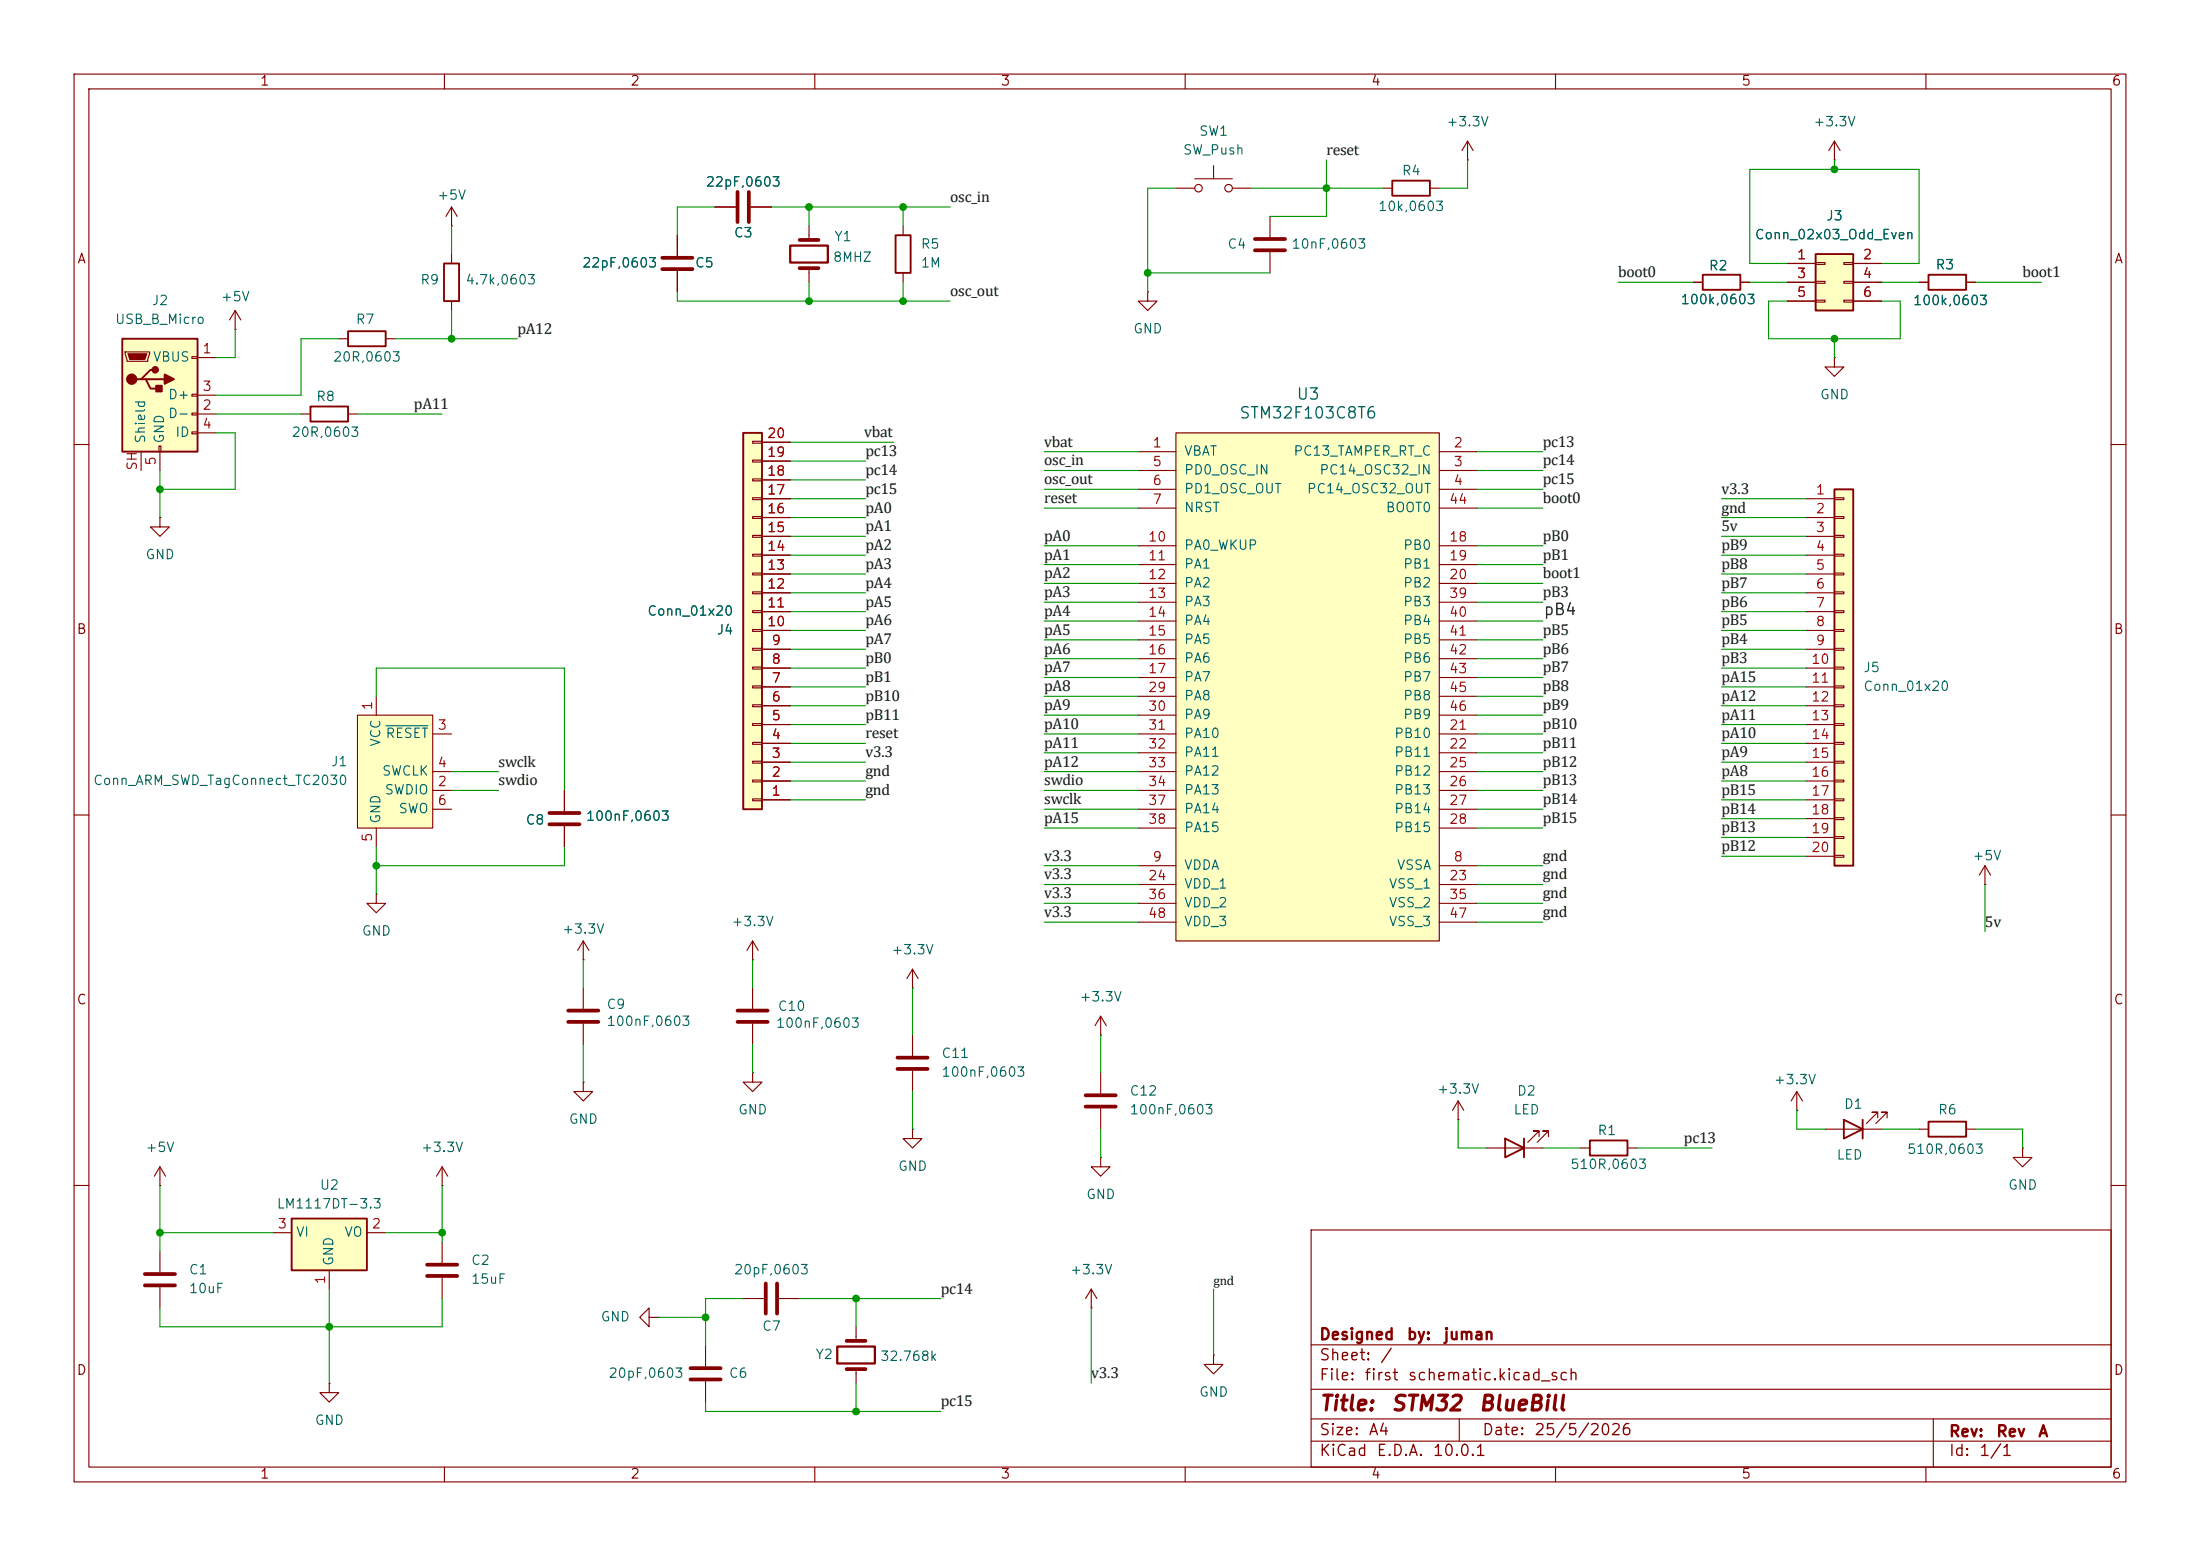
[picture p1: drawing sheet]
<svg xmlns="http://www.w3.org/2000/svg" width="297mm" height="210mm" viewBox="0 0 297 210" stroke-linecap="round" stroke-linejoin="round" font-family="sans-serif">
<g fill="none" stroke="#840000" stroke-width=".15">
<path d="M10 10h277v190h-277zM12 12h273v186h-273zM60 10v2M110 10v2M160 10v2M210 10v2M247.6 19.1l-.7 1.2M247.6 19.1l.8 1.2M247.6 19.1v2.5M260 10v2M158.7 25.4h2.6M161.3 24.1h5.1"/>
<path d="M163.8 22.4v1.7M166.4 25.4h2.5M186.7 25.4h1.3M193 25.4h1.3M247.6 21.6h.1M10 60h2M285 60h2M10 110h2M285 110h2M148.6 144.8v2.8M148.6 149.6v2.8M213.4 154.9h1.2"/>
<path d="M219.7 154.9h1.3M10 160h2M177 166h108v32h-108zM285 160h2M60 198v2M110 198v2M160 198v2M163.8 182.9v1.3h1.3l-1.3 1.2-1.2-1.2h1.2M163.8 182.9h.1M177 194.5h108M177 191.5h108M177 187.5h108"/>
<path d="M177 181.5h108M197 191.5v3M210 198v2M260 198v2M261 191.5v6.5"/>
<circle cx="161.8" cy="25.4" r=".51"/>
<circle cx="165.9" cy="25.4" r=".51"/>
</g>
<path d="M146.6 147.8h4M146.6 149.4h4" fill="none" stroke="#840000" stroke-width=".51"/>
<path d="M188 24.4h5v2h-5zM214.6 153.9h5.1v2.1h-5.1z" fill="none" stroke="#840000" stroke-width=".25"/>
<path d="M245.1 34.3h5.1v7.6h-5.1z" fill="#ffffc2"/>
<path d="M229.9 37.1h5v2h-5zM245.1 34.3h5.1v7.6h-5.1zM248.9 151.1l2.6 1.3-2.6 1.3zM251.5 151.1v2.6" fill="none" stroke="#840000" stroke-width=".25"/>
<g fill="none" stroke="#840000" stroke-width=".15">
<path d="M198.1 19.1l-.7 1.2M198.1 19.1l.8 1.2M198.1 19.1v2.5M96.5 27.9h2.8M101.3 27.9h2.8M198.1 21.6h.1M228.6 38.1h1.3M234.9 38.1h1.3M241.3 35.6h3.8M241.3 38.1h3.8M245.1 35.4h1.3v.3h-1.3zM245.1 38h1.3v.2h-1.3z"/>
<path d="M248.9 35.4h1.3v.3h-1.3zM248.9 38h1.3v.2h-1.3zM250.2 35.6h3.8M250.2 38.1h3.8M241.3 40.6h3.8M245.1 40.5h1.3v.3h-1.3zM248.9 40.5h1.3v.3h-1.3zM250.2 40.6h3.8M268 119.4h.1M268 116.8l-.8 1.3M268 116.8l.7 1.3M268 116.8v2.6"/>
<path d="M21.6 157.5l-.8 1.3M21.6 157.5l.8 1.3M21.6 157.5v2.5M242.6 149.9h.1M242.6 147.3l-.8 1.3M242.6 147.3l.7 1.3M242.6 147.3v2.6M246.4 152.4h7.6M253.5 150.9v-.8h-.8h.8l-1.5 1.5M254.8 150.9v-.8h-.8h.8l-1.6 1.5M273 154.9v1.3h1.3l-1.3 1.3-1.2-1.3h1.2M273 154.9h.1"/>
<path d="M21.6 160h.1"/>
</g>
<path d="M99.6 25.9v4.1M101.1 25.9v4.1" fill="none" stroke="#840000" stroke-width=".51"/>
<path d="M158.7 58.4h35.6v68.6h-35.6z" fill="#ffffc2"/>
<g fill="none" stroke="#840000" stroke-width=".15">
<path d="M158.7 58.4h35.6v68.6h-35.6zM247.6 48.3v1.2h1.3l-1.3 1.3-1.2-1.3h1.2M247.6 48.3h.1M153.7 61h5M153.7 63.5h5M153.7 66h5M153.7 68.6h5M153.7 73.7h5M153.7 76.2h5M153.7 78.7h5M194.3 61h5.1M194.3 63.5h5.1"/>
<path d="M194.3 66h5.1M194.3 68.6h5.1M194.3 73.7h5.1M194.3 76.2h5.1M194.3 78.7h5.1M153.7 81.3h5M153.7 83.8h5M153.7 86.4h5M153.7 88.9h5M153.7 91.4h5M153.7 99.1h5M153.7 94h5"/>
<path d="M153.7 96.5h5M194.3 81.3h5.1M194.3 83.8h5.1M194.3 86.4h5.1M194.3 88.9h5.1M194.3 91.4h5.1M194.3 99.1h5.1M194.3 94h5.1M194.3 96.5h5.1M153.7 116.8h5M153.7 101.6h5M153.7 119.4h5"/>
<path d="M153.7 104.1h5M153.7 106.7h5M153.7 109.2h5M153.7 111.8h5M194.3 116.8h5.1M194.3 101.6h5.1M194.3 119.4h5.1M194.3 104.1h5.1M194.3 106.7h5.1M194.3 109.2h5.1M194.3 111.8h5.1M153.7 121.9h5"/>
<path d="M153.7 124.5h5M194.3 121.9h5.1M194.3 124.5h5.1M200.7 154.9h7.6M207.8 153.4v-.7h-.8h.8l-1.6 1.5M209 153.4v-.7h-.7h.7l-1.5 1.5M259.1 152.4h1.2M265.4 152.4h1.3"/>
</g>
<path d="M203.2 153.7l2.5 1.2-2.5 1.3zM205.7 153.7v2.5M260.3 151.4h5.1v2h-5.1z" fill="none" stroke="#840000" stroke-width=".25"/>
<path d="M247.6 66h2.6v50.8h-2.6z" fill="#ffffc2"/>
<path d="M260.3 37.1h5.1v2h-5.1zM247.6 66h2.6v50.8h-2.6z" fill="none" stroke="#840000" stroke-width=".25"/>
<g fill="none" stroke="#840000" stroke-width=".15">
<path d="M171.4 29.2v2.8M171.4 34v2.8M259.1 38.1h1.2M265.4 38.1h1.3M243.8 67.3h3.8M243.8 69.9h3.8M243.8 72.4h3.8M243.8 74.9h3.8M243.8 77.5h3.8M247.6 67.2h1.3v.2h-1.3zM247.6 69.7h1.3v.3h-1.3zM247.6 72.3h1.3v.2h-1.3z"/>
<path d="M247.6 74.8h1.3v.3h-1.3zM247.6 77.3h1.3v.3h-1.3zM247.6 79.9h1.3v.2h-1.3zM243.8 80h3.8M243.8 82.6h3.8M243.8 85.1h3.8M243.8 87.6h3.8M243.8 90.2h3.8M243.8 92.7h3.8M243.8 95.3h3.8M243.8 97.8h3.8M247.6 82.4h1.3v.3h-1.3z"/>
<path d="M247.6 85h1.3v.2h-1.3zM247.6 87.5h1.3v.3h-1.3zM247.6 90h1.3v.3h-1.3zM247.6 92.6h1.3v.2h-1.3zM247.6 95.1h1.3v.3h-1.3zM247.6 97.7h1.3v.2h-1.3zM243.8 100.3h3.8M243.8 102.9h3.8M243.8 105.4h3.8M243.8 108h3.8M243.8 110.5h3.8M243.8 113h3.8"/>
<path d="M243.8 115.6h3.8M247.6 100.2h1.3v.3h-1.3zM247.6 102.7h1.3v.3h-1.3zM247.6 105.3h1.3v.2h-1.3zM247.6 107.8h1.3v.3h-1.3zM247.6 110.4h1.3v.2h-1.3zM247.6 112.9h1.3v.3h-1.3zM247.6 115.4h1.3v.3h-1.3zM50.8 120.7v1.2h1.3l-1.3 1.3-1.3-1.3h1.3M50.8 120.7h.1M78.7 129.5h.1M78.7 127l-.7 1.3"/>
<path d="M78.7 127l.8 1.3M78.7 127v2.5M78.7 133.4v2.7M78.7 138.2v2.8M59.7 157.5v2.5M59.7 157.5l-.8 1.3M59.7 157.5l.8 1.3M78.7 146.1v1.2h1.3l-1.3 1.3-1.2-1.3h1.2M78.7 146.1h.1M196.8 151.1h.1M196.8 148.6l-.7 1.3M196.8 148.6l.8 1.3"/>
<path d="M196.8 148.6v2.5M21.6 168.9v2.8M21.6 173.7v2.8M59.7 160h.1M59.7 167.6v2.8M59.7 172.5v2.8M87.6 177.8v-1.3l-1.2 1.3 1.2 1.3v-1.3h1.3M88.9 177.8h.1M115.6 179.1v1.9M44.4 186.7v1.3h1.3l-1.3 1.2-1.2-1.2h1.2M44.4 186.7h.1M95.2 181.6v2.8"/>
<path d="M95.2 186.4v2.8M115.6 184.8v1.9"/>
</g>
<path d="M169.4 32.3h4.1M169.4 33.8h4.1M76.7 136.4h4.1M76.7 137.9h4.1M19.6 172h4M19.6 173.5h4M57.7 170.7h4M57.7 172.2h4M93.2 184.7h4.1M93.2 186.2h4.1M114.3 181h2.5M114.3 184.8h2.5" fill="none" stroke="#840000" stroke-width=".51"/>
<path d="M113 181.7h5.1v2.3h-5.1z" fill="none" stroke="#840000" stroke-width=".3"/>
<path d="M39.4 164.5h10.1v7h-10.1z" fill="#ffffc2"/>
<path d="M59.9 35.6h2.1v5h-2.1zM120.9 31.8h2v5h-2zM39.4 164.5h10.1v7h-10.1z" fill="none" stroke="#840000" stroke-width=".25"/>
<g fill="none" stroke="#840000" stroke-width=".15">
<path d="M61 30.5h.1M61 27.9l-.8 1.3M61 27.9l.7 1.3M61 27.9v2.6M61 34.3v1.3M91.4 31.8v2.7M91.4 36.6v2.8M109.2 30.5v1.9M109.2 36.2v1.9M121.9 30.5v1.3M121.9 36.8v1.3M154.9 39.4v1.2h1.3l-1.3 1.3-1.2-1.3h1.2"/>
<path d="M154.9 39.4h.1M31.7 44.5h.1M31.7 41.9l-.7 1.3M31.7 41.9l.8 1.3M31.7 41.9v2.6M61 40.6v1.3M148.6 156.2v1.3h1.3l-1.3 1.3-1.3-1.3h1.3M148.6 156.2h.1M36.8 166.4h2.6M44.4 171.5v2.5M49.5 166.4h2.6"/>
</g>
<path d="M89.4 34.8h4.1M89.4 36.3h4.1M107.9 32.4h2.6M107.9 36.2h2.6" fill="none" stroke="#840000" stroke-width=".51"/>
<path d="M106.7 33.1h5.1v2.3h-5.1z" fill="none" stroke="#840000" stroke-width=".3"/>
<path d="M16.5 45.7h10.2v15.3h-10.2z" fill="#ffffc2"/>
<path d="M16.5 45.7h10.2v15.3h-10.2zM19 51.2h.7l.6 1.3h1.3M19.7 51.2h2.5M21 49.9h-.7l-1.3 1.3h-.6" fill="none" stroke="#840000" stroke-width=".25"/>
<g fill="none" stroke="#840000" stroke-width=".15">
<path d="M16.9 47.5h3.3v.3l-.3 1h-2.8zM25.9 48.1h.8v.3h-.8zM25.9 53.2h.8v.3h-.8zM25.9 55.8h.8v.2h-.8zM25.9 58.3h.8v.2h-.8zM26.7 48.3h2.5M26.7 55.9h2.5M26.7 53.3h2.5M26.7 58.4h2.5M19 61v2.5M21.5 60.2h.2v.8h-.2zM21.6 69.9v1.2h1.3l-1.3 1.3-1.3-1.3h1.3"/>
<path d="M21.6 69.9h.1M21.6 61v2.5"/>
</g>
<path d="M17.3 47.8h2.5l-.2 .7h-2.1z" fill="#840000" stroke="#840000" stroke-width=".15"/>
<g fill="#840000" stroke="#840000" stroke-width=".25">
<path d="M21.1 52.1h.7v.7h-.7z"/>
<path d="M22.2 50.5l1.3 .7-1.3 .6z"/>
<circle cx="17.8" cy="51.2" r=".63"/>
<circle cx="21" cy="49.9" r=".38"/>
</g>
<path d="M48.3 96.5h10.1v15.3h-10.1z" fill="#ffffc2"/>
<g fill="none" stroke="#840000" stroke-width=".15">
<path d="M40.6 55.9h1.3M45.7 45.7h1.3M47 55.9h1.3M52.1 45.7h1.2M48.3 96.5h10.1v15.3h-10.1zM50.8 94v2.5M58.4 99.1h2.6M50.8 111.8v2.5M58.4 106.7h2.6M58.4 104.1h2.6M58.4 109.2h2.6M76.2 106.7v2.8"/>
<path d="M76.2 111.5v2.8"/>
</g>
<path d="M52.1 98h5.7" fill="none" stroke="#006464" stroke-width=".15"/>
<path d="M74.2 109.7h4M74.2 111.3h4" fill="none" stroke="#840000" stroke-width=".51"/>
<path d="M41.9 54.9h5.1v2h-5.1zM47 44.7h5.1v2h-5.1z" fill="none" stroke="#840000" stroke-width=".25"/>
<path d="M100.3 58.4h2.6v50.8h-2.6z" fill="#ffffc2"/>
<path d="M100.3 58.4h2.6v50.8h-2.6z" fill="none" stroke="#840000" stroke-width=".25"/>
<g fill="none" stroke="#840000" stroke-width=".15">
<path d="M91.4 31.8v2.7M91.4 36.6v2.8M96.5 27.9h2.8M101.3 27.9h2.8M228.6 38.1h1.3M234.9 38.1h1.3M241.3 35.6h3.8M241.3 38.1h3.8M250.2 35.6h3.8M250.2 38.1h3.8M259.1 38.1h1.2M265.4 38.1h1.3"/>
<path d="M101.6 59.6h1.3v.2h-1.3zM102.9 59.7h3.8M241.3 40.6h3.8M250.2 40.6h3.8M101.6 79.9h1.3v.2h-1.3zM101.6 77.3h1.3v.3h-1.3zM101.6 74.8h1.3v.3h-1.3zM101.6 72.3h1.3v.2h-1.3zM101.6 69.7h1.3v.3h-1.3zM101.6 67.2h1.3v.2h-1.3zM101.6 64.6h1.3v.3h-1.3zM101.6 62.1h1.3v.3h-1.3z"/>
<path d="M102.9 77.5h3.8M102.9 74.9h3.8M102.9 72.4h3.8M102.9 69.9h3.8M102.9 67.3h3.8M102.9 64.8h3.8M102.9 62.2h3.8M101.6 97.7h1.3v.2h-1.3zM101.6 95.1h1.3v.3h-1.3zM101.6 92.6h1.3v.2h-1.3zM101.6 90h1.3v.3h-1.3zM101.6 87.5h1.3v.3h-1.3z"/>
<path d="M101.6 85h1.3v.2h-1.3zM101.6 82.4h1.3v.3h-1.3zM102.9 97.8h3.8M102.9 95.3h3.8M102.9 92.7h3.8M102.9 90.2h3.8M102.9 87.6h3.8M102.9 85.1h3.8M102.9 82.6h3.8M102.9 80h3.8M76.2 106.7v2.8M76.2 111.5v2.8"/>
<path d="M101.6 107.8h1.3v.3h-1.3zM101.6 105.3h1.3v.2h-1.3zM101.6 102.7h1.3v.3h-1.3zM101.6 100.2h1.3v.3h-1.3zM102.9 108h3.8M102.9 105.4h3.8M102.9 102.9h3.8M102.9 100.3h3.8M101.6 129.5h.1M101.6 127l-.8 1.3M101.6 127l.8 1.3M101.6 127v2.5"/>
<path d="M101.6 133.4v2.7M101.6 138.2v2.8M123.2 133.4h.1M123.2 130.8v2.6M123.2 139.7v2.8M123.2 130.8l-.8 1.3M123.2 130.8l.8 1.3M148.6 139.7h.1M148.6 137.2l-.8 1.2M148.6 137.2l.8 1.2M148.6 137.2v2.5M101.6 144.8v1.3h1.3l-1.3 1.2-1.3-1.2h1.3"/>
<path d="M101.6 144.8h.1M123.2 152.4v1.3h1.3l-1.3 1.2-1.3-1.2h1.3M123.2 152.4h.1M123.2 144.5v2.8M100.3 175.3h2.8M105.2 175.3h2.7M147.3 176.5h.1M147.3 174l-.7 1.3M147.3 174l.8 1.3M147.3 174v2.5"/>
</g>
<path d="M99.6 136.4h4M99.6 137.9h4M121.2 142.7h4M121.2 144.3h4M103.4 173.2v4.1M104.9 173.2v4.1" fill="none" stroke="#840000" stroke-width=".51"/>
<g fill="none" stroke="#009600" stroke-width=".15">
<path d="M61 30.5v3.8M91.4 39.4v1.2h36.9M96.5 27.9h-5.1v3.9M104.1 27.9h24.2M109.2 27.9v2.6M109.2 38.1v2.5M121.9 27.9v2.6M121.9 38.1v2.5M154.9 36.8h16.5M158.7 25.4h-3.8v14M168.9 25.4h17.8M179.1 21.6v7.6h-7.7"/>
<path d="M198.1 21.6v3.8h-3.8M218.4 38.1h10.2M236.2 38.1h5.1M241.3 35.6h-5.1v-12.7h22.9v12.7h-5.1M247.6 21.6v1.3M254 38.1h5.1M266.7 38.1h8.9M29.2 58.4h2.5v7.6h-10.1M29.2 55.9h11.4M31.7 44.5v3.8h-2.5M45.7 45.7h-5.1v7.6h-11.4M48.3 55.9h11.4"/>
<path d="M53.3 45.7h16.5M61 41.9v3.8M106.7 59.7h13.9M241.3 40.6h-2.5v5.1h17.7v-5.1h-2.5M247.6 45.7v2.6M21.6 63.5v6.4M106.7 67.3h10.1M106.7 69.9h10.1M106.7 72.4h10.1M106.7 77.5h10.1M106.7 74.9h10.1M106.7 62.2h10.1"/>
<path d="M106.7 64.8h10.1M141 78.7h12.7M141 76.2h12.7M141 73.7h12.7M141 68.6h12.7M141 66h12.7M141 61h12.7M141 63.5h12.7M199.4 78.7h8.9M199.4 76.2h8.9M199.4 73.7h8.9M199.4 68.6h8.9"/>
<path d="M199.4 66h8.9M199.4 61h8.9M199.4 63.5h8.9M232.4 67.3h11.4M232.4 69.9h11.4M232.4 72.4h11.4M232.4 77.5h11.4M232.4 74.9h11.4M50.8 94v-3.8h25.4v16.5M106.7 97.8h10.1M106.7 95.3h10.1M106.7 82.6h10.1"/>
<path d="M106.7 90.2h10.1M106.7 80h10.1M106.7 85.1h10.1M106.7 87.6h10.1M106.7 92.7h10.1M141 83.8h12.7M141 88.9h12.7M141 86.4h12.7M141 81.3h12.7M141 91.4h12.7M141 94h12.7M141 96.5h12.7"/>
<path d="M141 99.1h12.7M199.4 83.8h8.9M199.4 88.9h8.9M199.4 86.4h8.9M199.4 81.3h8.9M199.4 91.4h8.9M199.4 94h8.9M199.4 96.5h8.9M199.4 99.1h8.9M232.4 97.8h11.4M232.4 95.3h11.4M232.4 82.6h11.4"/>
<path d="M232.4 90.2h11.4M232.4 80h11.4M232.4 85.1h11.4M232.4 87.6h11.4M232.4 92.7h11.4M50.8 114.3v6.4M61 104.1h6.3M61 106.7h6.3M76.2 114.3v2.5h-25.4M106.7 100.3h10.1M106.7 102.9h10.1M106.7 108h10.1"/>
<path d="M106.7 105.4h10.1M141 101.6h12.7M141 104.1h12.7M141 106.7h12.7M141 109.2h12.7M141 111.8h12.7M141 116.8h12.7M141 119.4h12.7M199.4 101.6h8.9M199.4 104.1h8.9M199.4 106.7h8.9M199.4 109.2h8.9"/>
<path d="M199.4 111.8h8.9M199.4 116.8h8.9M199.4 119.4h8.9M232.4 100.3h11.4M232.4 102.9h11.4M232.4 113h11.4M232.4 115.6h11.4M232.4 108h11.4M232.4 105.4h11.4M232.4 110.5h11.4M268 119.4v6.3M78.7 129.5v3.9"/>
<path d="M101.6 129.5v3.9M123.2 133.4v6.3M141 124.5h12.7M141 121.9h12.7M148.6 139.7v5.1M199.4 124.5h8.9M199.4 121.9h8.9M78.7 141v5.1M101.6 141v3.8M123.2 147.3v5.1M148.6 152.4v3.8M196.8 151.1v3.8h3.9"/>
<path d="M208.3 154.9h5.1M221 154.9h10.1M242.6 149.9v2.5h3.8M254 152.4h5.1M266.7 152.4h6.3v2.5M21.6 166.4h15.2M21.6 160v8.9M44.4 174v12.7M52.1 166.4h7.6M59.7 160v7.6M59.7 175.3v3.8h-38.1v-2.6M88.9 177.8h6.3"/>
<path d="M100.3 175.3h-5.1v6.3M107.9 175.3h19.1M115.6 175.3v3.8M147.3 176.5v10.2M163.8 174v8.9M95.2 189.2v1.3h31.8M115.6 186.7v3.8"/>
</g>
<g fill="#009600" stroke="#009600" stroke-width=".14">
<circle cx="247.6" cy="45.7" r=".46"/>
<circle cx="247.6" cy="22.9" r=".46"/>
<circle cx="115.6" cy="190.5" r=".46"/>
<circle cx="115.6" cy="175.3" r=".46"/>
<circle cx="179.1" cy="25.4" r=".46"/>
<circle cx="44.4" cy="179.1" r=".46"/>
<circle cx="59.7" cy="166.4" r=".46"/>
<circle cx="50.8" cy="116.8" r=".46"/>
<circle cx="21.6" cy="166.4" r=".46"/>
<circle cx="109.2" cy="27.9" r=".46"/>
<circle cx="109.2" cy="40.6" r=".46"/>
<circle cx="121.9" cy="27.9" r=".46"/>
<circle cx="121.9" cy="40.6" r=".46"/>
<circle cx="154.9" cy="36.8" r=".46"/>
<circle cx="61" cy="45.7" r=".46"/>
<circle cx="21.6" cy="66" r=".46"/>
<circle cx="95.2" cy="177.8" r=".46"/>
</g>
<g font-size="2.1" fill="#0f0f0f">
<text x="179.1" y="20.9">reset</text>
<text x="128.3" y="27.3">osc_in</text>
<text x="128.3" y="40">osc_out</text>
<text x="218.4" y="37.4">boot0</text>
<text x="273" y="37.4">boot1</text>
<text x="69.8" y="45">pA12</text>
<text x="55.9" y="55.2">pA11</text>
<text x="116.7" y="59">vbat</text>
<text x="116.8" y="64.1">pc14</text>
<text x="116.8" y="61.6">pc13</text>
<text x="141" y="62.8">osc_in</text>
<text x="141" y="65.4">osc_out</text>
<text x="141" y="60.3">vbat</text>
<text x="208.3" y="60.3">pc13</text>
<text x="208.3" y="62.8">pc14</text>
<text x="208.3" y="65.4">pc15</text>
<text x="116.8" y="71.7">pA1</text>
<text x="116.8" y="69.2">pA0</text>
<text x="116.8" y="66.6">pc15</text>
<text x="141" y="67.9">reset</text>
<text x="208.3" y="67.9">boot0</text>
<text x="232.4" y="71.7">5v</text>
<text x="232.4" y="66.6">v3.3</text>
<text x="232.4" y="69.2">gnd</text>
<text x="116.8" y="76.8">pA3</text>
<text x="116.8" y="74.3">pA2</text>
<text x="141" y="75.5">pA1</text>
<text x="141" y="73">pA0</text>
<text x="208.3" y="75.5">pB1</text>
<text x="208.3" y="73">pB0</text>
<text x="232.4" y="76.8">pB8</text>
<text x="232.4" y="74.3">pB9</text>
<text x="116.8" y="81.9">pA5</text>
<text x="116.8" y="79.3">pA4</text>
<text x="141" y="80.6">pA3</text>
<text x="141" y="83.1">pA4</text>
<text x="141" y="78.1">pA2</text>
<text x="208.3" y="78.1">boot1</text>
<text x="208.3" y="80.6">pB3</text>
<text x="232.4" y="81.9">pB6</text>
<text x="232.4" y="79.3">pB7</text>
<text x="116.8" y="84.4">pA6</text>
<text x="116.8" y="87">pA7</text>
<text x="116.8" y="89.5">pB0</text>
<text x="141" y="85.7">pA5</text>
<text x="141" y="88.2">pA6</text>
<text x="208.3" y="85.7">pB5</text>
<text x="208.3" y="88.2">pB6</text>
<text x="232.4" y="84.4">pB5</text>
<text x="232.4" y="87">pB4</text>
<text x="232.4" y="89.5">pB3</text>
<text x="116.8" y="94.6">pB10</text>
<text x="116.8" y="92">pB1</text>
<text x="141" y="95.8">pA9</text>
<text x="141" y="93.3">pA8</text>
<text x="141" y="90.8">pA7</text>
<text x="208.3" y="90.8">pB7</text>
<text x="208.3" y="93.3">pB8</text>
<text x="208.3" y="95.8">pB9</text>
<text x="232.4" y="92">pA15</text>
<text x="232.4" y="94.6">pA12</text>
<text x="116.8" y="97.1">pB11</text>
<text x="116.8" y="99.7">reset</text>
<text x="141" y="98.4">pA10</text>
<text x="141" y="100.9">pA11</text>
<text x="208.3" y="100.9">pB11</text>
<text x="208.3" y="98.4">pB10</text>
<text x="232.4" y="99.7">pA10</text>
<text x="232.4" y="97.1">pA11</text>
<text x="67.3" y="103.5">swclk</text>
<text x="67.3" y="106">swdio</text>
<text x="116.8" y="107.3">gnd</text>
<text x="116.8" y="104.7">gnd</text>
<text x="116.8" y="102.2">v3.3</text>
<text x="141" y="106">swdio</text>
<text x="141" y="103.5">pA12</text>
<text x="208.3" y="106">pB13</text>
<text x="208.3" y="103.5">pB12</text>
<text x="232.4" y="104.7">pA8</text>
<text x="232.4" y="107.3">pB15</text>
<text x="232.4" y="102.2">pA9</text>
<text x="141" y="108.5">swclk</text>
<text x="141" y="111.1">pA15</text>
<text x="208.3" y="108.5">pB14</text>
<text x="208.3" y="111.1">pB15</text>
<text x="232.4" y="109.8">pB14</text>
<text x="232.4" y="112.4">pB13</text>
<text x="141" y="118.7">v3.3</text>
<text x="141" y="116.2">v3.3</text>
<text x="208.3" y="118.7">gnd</text>
<text x="208.3" y="116.2">gnd</text>
<text x="232.4" y="114.9">pB12</text>
<text x="141" y="121.2">v3.3</text>
<text x="141" y="123.8">v3.3</text>
<text x="208.3" y="123.8">gnd</text>
<text x="208.3" y="121.2">gnd</text>
<text x="268" y="125.1">5v</text>
<text x="227.3" y="154.3">pc13</text>
<text x="127" y="174.6">pc14</text>
<text x="127" y="189.8">pc15</text>
<text x="147.3" y="186">v3.3</text>
</g>
<g font-size="2" fill="#840000">
<text x="178" y="190.9">Title:</text>
<text x="187.7" y="190.9">STM32</text>
<text x="199.5" y="190.9">BlueBill</text>
</g>
<text font-size="1.8" fill="#0f0f0f" x="163.8" y="173.4">gnd</text>
<g font-size="1.5" fill="#006464">
<text x="167.2" y="56.9">STM32F103C8T6</text>
<text x="174.9" y="54.3">U3</text>
</g>
<text font-size="1.5" fill="#0f0f0f" x="208.3" y="83.4">pB4</text>
<g font-size="1.5" fill="#840000">
<text x="178" y="184">Sheet:</text>
<text x="178" y="181.2">Designed</text>
<text x="186.2" y="184">/</text>
<text x="189.8" y="181.2">by:</text>
<text x="194.8" y="181.2">juman</text>
<text x="178" y="186.7">File:</text>
<text x="184.1" y="186.7">first</text>
<text x="190" y="186.7">schematic.kicad_sch</text>
<text x="178" y="196.9">KiCad</text>
<text x="178" y="194.1">Size:</text>
<text x="184.7" y="194.1">A4</text>
<text x="185.7" y="196.9">E.D.A.</text>
<text x="193.3" y="196.9">10.0.1</text>
<text x="200" y="194.1">Date:</text>
<text x="207" y="194.1">25/5/2026</text>
<text x="263" y="194.3">Rev:</text>
<text x="263" y="196.9">Id:</text>
<text x="267.1" y="196.9">1/1</text>
<text x="269.4" y="194.3">Rev</text>
<text x="275.1" y="194.3">A</text>
</g>
<g font-size="1.3" fill="#840000">
<text x="35" y="11.9">1</text>
<text x="85" y="11.9">2</text>
<text x="135" y="11.9">3</text>
<text x="185" y="11.9">4</text>
<text x="235" y="11.9">5</text>
<text x="285" y="11.9">6</text>
<text x="10.3" y="35.9">A</text>
<text x="285.3" y="35.9">A</text>
<text x="10.3" y="85.9">B</text>
<text x="285.3" y="85.9">B</text>
<text x="10.3" y="135.9">C</text>
<text x="285.3" y="135.9">C</text>
<text x="10.3" y="185.9">D</text>
<text x="285.3" y="185.9">D</text>
<text x="35" y="199.9">1</text>
<text x="85" y="199.9">2</text>
<text x="135" y="199.9">3</text>
<text x="185" y="199.9">4</text>
<text x="235" y="199.9">5</text>
<text x="285" y="199.9">6</text>
</g>
<g font-size="1.3" fill="#006464">
<text x="195.2" y="17.4">+3.3V</text>
<text x="244.7" y="17.4">+3.3V</text>
<text x="159.6" y="21.2">SW_Push</text>
<text x="161.8" y="18.6">SW1</text>
<text x="189.2" y="24">R4</text>
<text x="58.9" y="27.3">+5V</text>
<text x="95.2" y="25.5">22pF,0603</text>
<text x="186" y="28.8">10k,0603</text>
<text x="99" y="32.4">C3</text>
<text x="112.4" y="35.7">8MHZ</text>
<text x="112.5" y="32.9">Y1</text>
<text x="124.2" y="33.9">R5</text>
<text x="165.6" y="33.9">C4</text>
<text x="174.3" y="33.9">10nF,0603</text>
<text x="236.8" y="32.6">Conn_02x03_Odd_Even</text>
<text x="246.5" y="30.1">J3</text>
<text x="20.4" y="41.5">J2</text>
<text x="29.7" y="41">+5V</text>
<text x="56.7" y="38.7">R9</text>
<text x="62.7" y="38.7">4.7k,0603</text>
<text x="78.5" y="36.4">22pF,0603</text>
<text x="93.7" y="36.4">C5</text>
<text x="124.2" y="36.4">1M</text>
<text x="226.8" y="41.4">100k,0603</text>
<text x="230.6" y="36.8">R2</text>
<text x="258.2" y="41.5">100k,0603</text>
<text x="261.2" y="36.7">R3</text>
<text x="15.4" y="44">USB_B_Micro</text>
<text x="47.9" y="44">R7</text>
<text x="152.9" y="45.3">GND</text>
<text x="20.6" y="49.1">VBUS</text>
<text x="44.9" y="49.1">20R,0603</text>
<text x="19.9" y="59.9" transform="rotate(-90 19.9 59.9)">Shield</text>
<text x="22.5" y="59.9" transform="rotate(-90 22.5 59.9)">GND</text>
<text x="22.6" y="56.7">D-</text>
<text x="22.6" y="54.2">D+</text>
<text x="23.6" y="59.3">ID</text>
<text x="39.3" y="59.3">20R,0603</text>
<text x="42.6" y="54.5">R8</text>
<text x="245.6" y="54.2">GND</text>
<text x="159.8" y="61.8">VBAT</text>
<text x="159.8" y="64.4">PD0_OSC_IN</text>
<text x="174.5" y="61.8">PC13_TAMPER_RT_C</text>
<text x="178" y="64.4">PC14_OSC32_IN</text>
<text x="159.8" y="66.9">PD1_OSC_OUT</text>
<text x="159.8" y="69.4">NRST</text>
<text x="176.3" y="66.9">PC14_OSC32_OUT</text>
<text x="187" y="69.4">BOOT0</text>
<text x="19.6" y="75.8">GND</text>
<text x="159.8" y="74.5">PA0_WKUP</text>
<text x="159.8" y="77.1">PA1</text>
<text x="189.3" y="74.5">PB0</text>
<text x="189.3" y="77.1">PB1</text>
<text x="87.3" y="83.4">Conn_01x20</text>
<text x="159.8" y="79.6">PA2</text>
<text x="159.8" y="82.1">PA3</text>
<text x="189.3" y="79.6">PB2</text>
<text x="189.3" y="82.1">PB3</text>
<text x="96.7" y="86">J4</text>
<text x="159.8" y="84.7">PA4</text>
<text x="159.8" y="87.2">PA5</text>
<text x="159.8" y="89.8">PA6</text>
<text x="189.3" y="84.7">PB4</text>
<text x="189.3" y="87.2">PB5</text>
<text x="189.3" y="89.8">PB6</text>
<text x="159.8" y="92.3">PA7</text>
<text x="159.8" y="94.8">PA8</text>
<text x="189.3" y="92.3">PB7</text>
<text x="189.3" y="94.8">PB8</text>
<text x="251.5" y="91">J5</text>
<text x="251.5" y="93.6">Conn_01x20</text>
<text x="51.7" y="100.9" transform="rotate(-90 51.7 100.9)">VCC</text>
<text x="52" y="99.9">RESET</text>
<text x="159.8" y="97.4">PA9</text>
<text x="159.8" y="99.9">PA10</text>
<text x="188.1" y="99.9">PB10</text>
<text x="189.3" y="97.4">PB9</text>
<text x="12.5" y="106.3">Conn_ARM_SWD_TagConnect_TC2030</text>
<text x="44.6" y="103.7">J1</text>
<text x="51.5" y="105">SWCLK</text>
<text x="51.8" y="107.5">SWDIO</text>
<text x="159.8" y="102.5">PA11</text>
<text x="159.8" y="105">PA12</text>
<text x="159.8" y="107.5">PA13</text>
<text x="188.1" y="102.5">PB11</text>
<text x="188.1" y="105">PB12</text>
<text x="188.1" y="107.5">PB13</text>
<text x="51.7" y="111.3" transform="rotate(-90 51.7 111.3)">GND</text>
<text x="53.7" y="110.1">SWO</text>
<text x="70.9" y="111.6">C8</text>
<text x="79" y="111.1">100nF,0603</text>
<text x="159.8" y="110.1">PA14</text>
<text x="159.8" y="112.6">PA15</text>
<text x="188.1" y="110.1">PB14</text>
<text x="188.1" y="112.6">PB15</text>
<text x="159.8" y="117.7">VDDA</text>
<text x="188.5" y="117.7">VSSA</text>
<text x="266.2" y="116.4">+5V</text>
<text x="98.7" y="125.3">+3.3V</text>
<text x="159.8" y="120.2">VDD_1</text>
<text x="159.8" y="122.8">VDD_2</text>
<text x="159.8" y="125.3">VDD_3</text>
<text x="187.4" y="120.2">VSS_1</text>
<text x="187.4" y="122.8">VSS_2</text>
<text x="187.4" y="125.3">VSS_3</text>
<text x="48.8" y="126.6">GND</text>
<text x="75.8" y="126.3">+3.3V</text>
<text x="120.2" y="129.1">+3.3V</text>
<text x="81.8" y="136.5">C9</text>
<text x="104.9" y="136.8">C10</text>
<text x="145.6" y="135.5">+3.3V</text>
<text x="81.8" y="138.8">100nF,0603</text>
<text x="104.7" y="139">100nF,0603</text>
<text x="127" y="143.1">C11</text>
<text x="127" y="145.6">100nF,0603</text>
<text x="152.4" y="148.2">C12</text>
<text x="193.9" y="147.9">+3.3V</text>
<text x="204.7" y="148.2">D2</text>
<text x="239.4" y="146.7">+3.3V</text>
<text x="248.8" y="150">D1</text>
<text x="19.6" y="155.8">+5V</text>
<text x="56.7" y="155.8">+3.3V</text>
<text x="76.7" y="152">GND</text>
<text x="99.6" y="150.7">GND</text>
<text x="152.4" y="150.7">100nF,0603</text>
<text x="204.2" y="150.7">LED</text>
<text x="215.6" y="153.5">R1</text>
<text x="261.5" y="150.7">R6</text>
<text x="43.1" y="160.9">U2</text>
<text x="121.2" y="158.3">GND</text>
<text x="211.9" y="158.1">510R,0603</text>
<text x="247.9" y="156.8">LED</text>
<text x="257.4" y="156.1">510R,0603</text>
<text x="271" y="160.9">GND</text>
<text x="37.3" y="163.4">LM1117DT-3.3</text>
<text x="39.9" y="167.2">VI</text>
<text x="46.4" y="167.2">VO</text>
<text x="146.6" y="162.2">GND</text>
<text x="25.4" y="172.3">C1</text>
<text x="45.3" y="170.9" transform="rotate(-90 45.3 170.9)">GND</text>
<text x="63.5" y="171">C2</text>
<text x="63.5" y="173.6">15uF</text>
<text x="99" y="172.3">20pF,0603</text>
<text x="144.4" y="172.3">+3.3V</text>
<text x="25.4" y="174.9">10uF</text>
<text x="81" y="178.7">GND</text>
<text x="102.8" y="179.9">C7</text>
<text x="110" y="183.7">Y2</text>
<text x="118.7" y="184">32.768k</text>
<text x="82.1" y="186.3">20pF,0603</text>
<text x="98.3" y="186.3">C6</text>
<text x="161.8" y="188.8">GND</text>
<text x="42.4" y="192.6">GND</text>
</g>
<g font-size="1.3" fill="#a90000">
<text x="242.5" y="35.3">1</text>
<text x="251.4" y="35.3">2</text>
<text x="242.5" y="37.8">3</text>
<text x="242.5" y="40.4">5</text>
<text x="251.4" y="37.8">4</text>
<text x="251.4" y="40.4">6</text>
<text x="27.2" y="48">1</text>
<text x="27.2" y="53.1">3</text>
<text x="27.2" y="55.6">2</text>
<text x="27.2" y="58.2">4</text>
<text x="103.5" y="59.4">20</text>
<text x="18.8" y="63.6" transform="rotate(-90 18.8 63.6)">SH</text>
<text x="21.3" y="62.9" transform="rotate(-90 21.3 62.9)">5</text>
<text x="103.5" y="64.5">18</text>
<text x="103.5" y="62">19</text>
<text x="155.5" y="60.7">1</text>
<text x="155.5" y="63.2">5</text>
<text x="155.5" y="65.8">6</text>
<text x="196.1" y="60.7">2</text>
<text x="196.1" y="63.2">3</text>
<text x="196.1" y="65.8">4</text>
<text x="103.5" y="69.6">16</text>
<text x="103.5" y="67.1">17</text>
<text x="155.5" y="68.3">7</text>
<text x="195.5" y="68.3">44</text>
<text x="245" y="67.1">1</text>
<text x="245" y="69.6">2</text>
<text x="103.5" y="77.2">13</text>
<text x="103.5" y="74.7">14</text>
<text x="103.5" y="72.1">15</text>
<text x="154.9" y="73.4">10</text>
<text x="154.9" y="75.9">11</text>
<text x="195.5" y="73.4">18</text>
<text x="195.5" y="75.9">19</text>
<text x="245" y="72.1">3</text>
<text x="245" y="74.7">4</text>
<text x="245" y="77.2">5</text>
<text x="103.5" y="82.3">11</text>
<text x="103.5" y="79.8">12</text>
<text x="154.9" y="78.5">12</text>
<text x="154.9" y="81">13</text>
<text x="154.9" y="83.6">14</text>
<text x="195.5" y="78.5">20</text>
<text x="195.5" y="81">39</text>
<text x="195.5" y="83.6">40</text>
<text x="245" y="79.8">6</text>
<text x="245" y="82.3">7</text>
<text x="103.5" y="84.8">10</text>
<text x="104.1" y="89.9">8</text>
<text x="104.1" y="87.4">9</text>
<text x="154.9" y="86.1">15</text>
<text x="154.9" y="88.6">16</text>
<text x="195.5" y="86.1">41</text>
<text x="195.5" y="88.6">42</text>
<text x="244.4" y="89.9">10</text>
<text x="245" y="84.8">8</text>
<text x="245" y="87.4">9</text>
<text x="50.5" y="96" transform="rotate(-90 50.5 96)">1</text>
<text x="104.1" y="95">6</text>
<text x="104.1" y="92.5">7</text>
<text x="154.9" y="91.2">17</text>
<text x="154.9" y="93.7">29</text>
<text x="195.5" y="91.2">43</text>
<text x="195.5" y="93.7">45</text>
<text x="244.4" y="92.5">11</text>
<text x="244.4" y="95">12</text>
<text x="59" y="98.8">3</text>
<text x="104.1" y="100.1">4</text>
<text x="104.1" y="97.5">5</text>
<text x="154.9" y="96.3">30</text>
<text x="154.9" y="98.8">31</text>
<text x="154.9" y="101.3">32</text>
<text x="195.5" y="98.8">21</text>
<text x="195.5" y="101.3">22</text>
<text x="195.5" y="96.3">46</text>
<text x="244.4" y="97.5">13</text>
<text x="244.4" y="100.1">14</text>
<text x="59" y="106.4">2</text>
<text x="59" y="103.9">4</text>
<text x="104.1" y="107.7">1</text>
<text x="104.1" y="105.2">2</text>
<text x="104.1" y="102.6">3</text>
<text x="154.9" y="103.9">33</text>
<text x="154.9" y="106.4">34</text>
<text x="195.5" y="103.9">25</text>
<text x="195.5" y="106.4">26</text>
<text x="244.4" y="102.6">15</text>
<text x="244.4" y="105.2">16</text>
<text x="244.4" y="107.7">17</text>
<text x="50.5" y="113.7" transform="rotate(-90 50.5 113.7)">5</text>
<text x="59" y="109">6</text>
<text x="154.9" y="109">37</text>
<text x="154.9" y="111.5">38</text>
<text x="195.5" y="109">27</text>
<text x="195.5" y="111.5">28</text>
<text x="244.4" y="110.2">18</text>
<text x="244.4" y="112.8">19</text>
<text x="154.9" y="119.1">24</text>
<text x="155.5" y="116.6">9</text>
<text x="195.5" y="119.1">23</text>
<text x="196.1" y="116.6">8</text>
<text x="244.4" y="115.3">20</text>
<text x="154.9" y="121.7">36</text>
<text x="154.9" y="124.2">48</text>
<text x="195.5" y="121.7">35</text>
<text x="195.5" y="124.2">47</text>
<text x="37.4" y="166.1">3</text>
<text x="50.1" y="166.1">2</text>
<text x="44.2" y="173.4" transform="rotate(-90 44.2 173.4)">1</text>
</g>
</svg>
